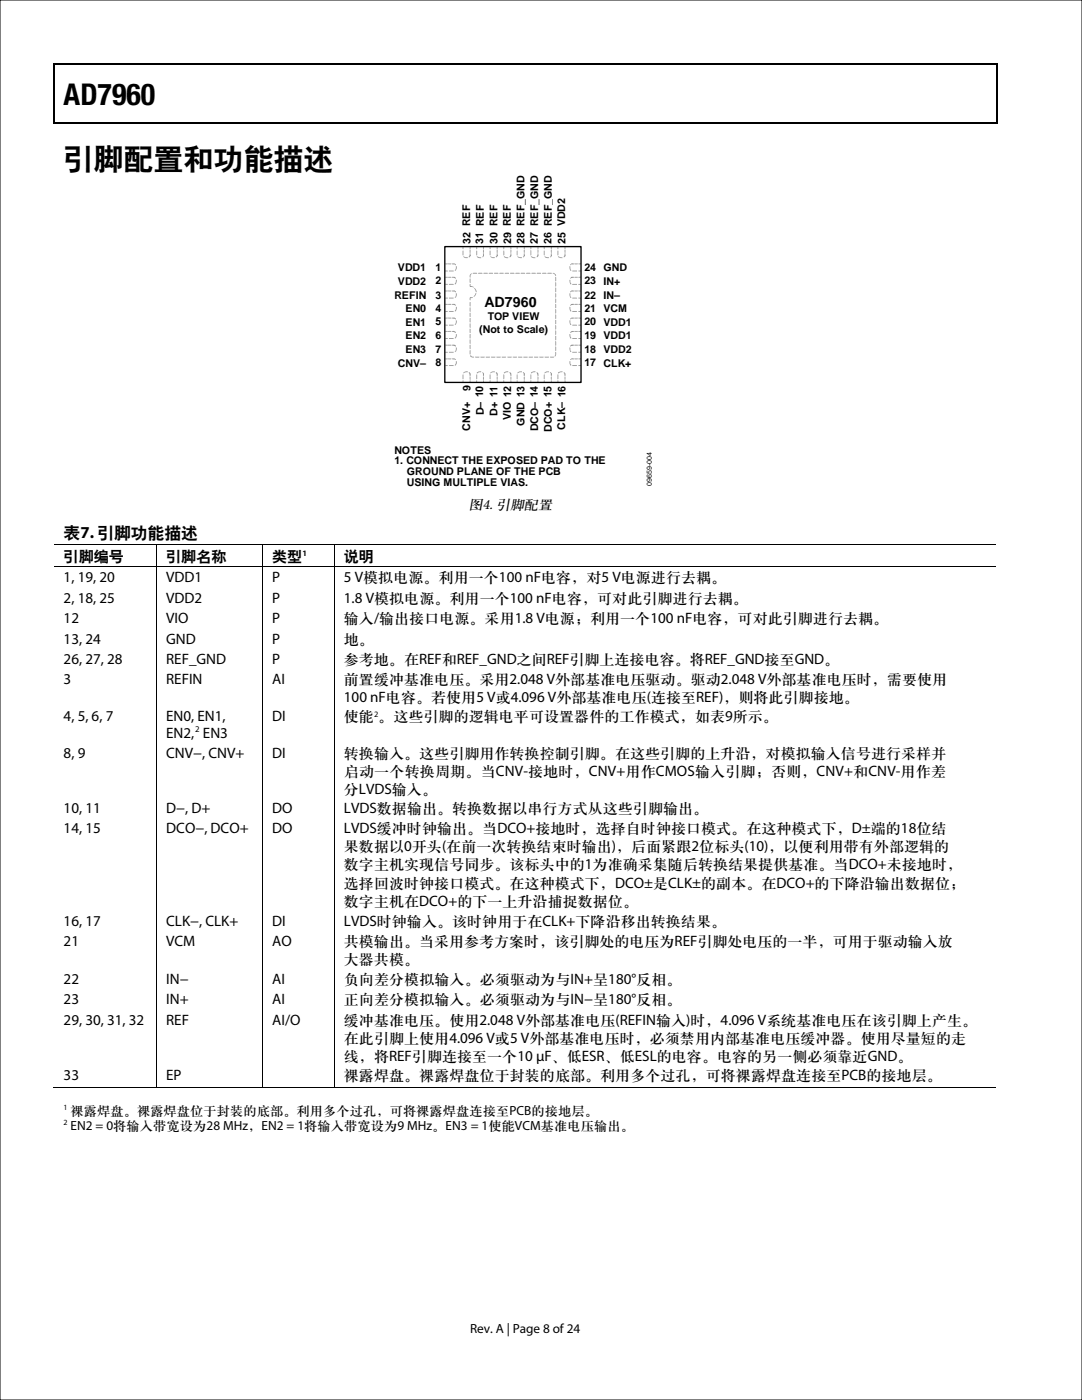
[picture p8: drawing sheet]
<svg xmlns="http://www.w3.org/2000/svg" width="216mm" height="279mm" viewBox="0 0 216 279" stroke-linecap="round" stroke-linejoin="round" font-family="sans-serif">
<g fill="#000">
<path d="M10.7 12.7h.2v1h-.2zM10.7 12.7h.2v.3h-.2zM133.5 12.7h.2v.3h-.2zM198.9 12.7h.2v1h-.2zM198.9 12.7h.2v.3h-.2zM10.7 24.4h.2v.3h-.2zM133.2 24.4h.3v.3h-.3zM198.9 24.4h.2v.3h-.2zM31.2 108.7h.2v.1h-.2zM31.2 113h.2v.2h-.2zM52.3 108.7h.2v.1h-.2zM52.3 113h.2v.2h-.2z"/>
<path d="M66.7 108.7h.1v.1h-.1zM66.7 113h.1v.2h-.1zM31.2 217h.2v.1h-.2zM52.3 217h.2v.1h-.2zM66.7 217h.1v.1h-.1z"/>
</g>
<path d="M10.8 13.7v10.7M10.9 12.8h122.6M133.7 12.8h65.2M199 13.7v10.7M10.9 24.5h188" fill="none" stroke="#000" stroke-width=".25"/>
<g fill="none" stroke="#000" stroke-width=".2">
<path d="M10.8 108.8h20.4M10.8 113.1h20.4M31.3 108.8v4.2M31.3 113.2v103.8M31.4 108.8h20.9M31.4 113.1h20.9M52.4 108.8v4.2M52.4 113.2v103.8M52.5 108.8h14.2M52.5 113.1h14.2M66.7 108.8v4.2M66.7 113.2v103.8"/>
<path d="M66.8 108.8h132M66.8 113.1h132M10.5 217h20.7M31.4 217h20.9M52.5 217h14.2M66.8 217h132"/>
</g>
<g fill="#989898">
<path d="M115.4 52.6l.5 .1-.4 .1z"/>
<path d="M114.7 52.6l.6 .1-.6 .1z"/>
<path d="M113.8 52.8l.4-.1-.1-.1 .5 .1-.4 .1 .1-.2-.5 .3z"/>
<path d="M115.4 54l.5 .1-.4 .1z"/>
<path d="M115.4 55.3h.5l-.4 .1z"/>
<path d="M114.7 55.2l.6 .1-.6 .1z"/>
<path d="M113.9 55.4l.3-.2-.1 .2 .1-.2 .4 .1h-.4l.1 .1-.5 .2z"/>
<path d="M115.4 56.7h.5l-.4 .1z"/>
<path d="M115.4 58l.5 .1-.4 .1z"/>
<path d="M114.7 58l.6 .1-.6 .1z"/>
<path d="M113.8 58.2l.4-.2-.1 .2v-.2l.5 .1-.4 .1 .1-.2-.5 .3z"/>
<path d="M115.4 59.4l.5 .1-.4 .1z"/>
<path d="M115.4 60.7h.5l-.4 .1z"/>
<path d="M114.7 60.6l.6 .1-.6 .1z"/>
<path d="M113.9 60.8l.3-.2-.1 .2 .1-.2 .4 .1h-.4l.1 .1-.5 .2z"/>
<path d="M115.4 62.1l.5 .1h-.4z"/>
<path d="M115.4 63.4l.5 .1-.4 .1z"/>
<path d="M114.7 63.4l.6 .1-.6 .1z"/>
<path d="M113.8 63.6l.4-.2-.1 .2v-.2l.5 .1-.4 .1 .1-.2-.5 .3z"/>
<path d="M115.4 64.8l.5 .1-.4 .1z"/>
<path d="M115.4 66.1h.5l-.4 .1z"/>
<path d="M114.7 66l.6 .1-.6 .1z"/>
<path d="M113.9 66.2h.3v-.2l.4 .1h-.4v.2l-.3 .1h-.2z"/>
<path d="M115.4 67.5l.5 .1h-.4z"/>
<path d="M115.4 68.8l.5 .1-.5 .1z"/>
<path d="M114.7 68.8l.6 .1-.6 .1z"/>
<path d="M113.8 69l.4-.2-.1 .2v-.2l.5 .1-.4 .1 .1-.2v.2l-.4 .1z"/>
<path d="M115.4 70.2l.5 .1-.4 .1z"/>
<path d="M115.4 71.6h.5l-.4 .1z"/>
<path d="M114.7 71.6h.6l-.6 .1z"/>
<path d="M113.7 71.8l.5-.2-.1-.1 .5 .1-.4 .1 .1-.2-.1 .2z"/>
<path d="M115.4 72.9l.5 .1h-.4z"/>
<path d="M88.9 52.6l.5 .1-.5 .1z"/>
<path d="M89.4 52.6l.7 .1-.6 .1z"/>
<path d="M90.2 52.6h.5l-.1 .1 .4 .1v.1l-.5-.1v-.2l.1 .2h-.3z"/>
<path d="M88.9 54l.5 .1-.5 .1z"/>
<path d="M88.9 55.3h.5l-.5 .1z"/>
<path d="M89.4 55.3h.7z"/>
<path d="M90.2 55.3l.4-.1v.2v-.2l.1 .1 .3 .3-.5-.2 .1-.1-.3 .1z"/>
<path d="M88.9 56.7h.5l-.5 .1z"/>
<path d="M88.9 58l.5 .1-.5 .1z"/>
<path d="M89.4 58l.7 .1-.6 .1z"/>
<path d="M90.2 58h.5l-.1 .2v-.2h.2l.2 .3-.5-.1v-.2l.1 .2h-.3z"/>
<path d="M88.9 59.4l.5 .1-.5 .1z"/>
<path d="M88.9 60.7h.5l-.5 .1z"/>
<path d="M89.4 60.7h.7z"/>
<path d="M90.2 60.7l.4-.1v.2v-.2l.1 .1 .3 .3-.5-.2 .1-.1-.3 .1z"/>
<path d="M88.9 62.1l.5 .1h-.5z"/>
<path d="M88.9 63.4l.5 .1-.5 .1z"/>
<path d="M89.4 63.4l.7 .1-.6 .1z"/>
<path d="M90.2 63.4h.4v.2v-.2h.2l.2 .3-.5-.1v-.2l.1 .2h-.4z"/>
<path d="M88.9 64.8l.5 .1-.5 .1z"/>
<path d="M88.9 66.1h.5l-.5 .1z"/>
<path d="M89.4 66.1h.7z"/>
<path d="M90.2 66.1l.4-.1v.2h.3l.1 .2-.5-.1 .1-.2-.3 .1z"/>
<path d="M88.9 67.5l.5 .1h-.5z"/>
<path d="M88.9 68.8l.5 .1-.5 .1z"/>
<path d="M89.4 68.8l.7 .1-.6 .1z"/>
<path d="M90.2 68.8h.4v.2v-.2h.2l.2 .3-.5-.1v-.2l.1 .2h-.4z"/>
<path d="M88.9 70.2l.5 .1-.5 .1z"/>
<path d="M88.9 71.6h.5l-.5 .1z"/>
<path d="M89.4 71.6h.7l-.6 .1z"/>
<path d="M90.2 71.6l.5-.1-.1 .1h.2l.2 .2-.5-.1v-.2l.1 .2h-.3z"/>
<path d="M88.9 72.9l.5 .1h-.5z"/>
<path d="M112.7 49.2l.1 .1-.1 .4z"/>
<path d="M112.7 49.8l.1 .1-.1 .6z"/>
<path d="M112.7 50.6h.1v.4l-.1 .1 .1-.1v.1l-.3 .2 .2-.4v.1z"/>
<path d="M111.3 49.2l.1 .1-.1 .4z"/>
<path d="M110 49.2h.1v.5h-.2z"/>
<path d="M110 49.8l.1 .1-.1 .6z"/>
<path d="M110 50.6h.1v.5h-.2l.1-.1v.2l-.3 .1 .2-.4h.2l-.2 .1z"/>
<path d="M108.5 49.2l.2 .1-.1 .4z"/>
<path d="M107.3 49.2l.1 .1-.1 .4z"/>
<path d="M107.3 49.8l.1 .1-.1 .6z"/>
<path d="M107.3 50.6h.1v.4l-.1 .1 .1-.1v.1l-.3 .2 .2-.4v.1z"/>
<path d="M105.9 49.2l.1 .1-.1 .4z"/>
<path d="M104.6 49.2h.1v.5h-.2z"/>
<path d="M104.6 49.8l.1 .1-.1 .6z"/>
<path d="M104.6 50.6h.1v.5h-.2l.1-.1v.2l-.3 .1 .2-.4h.2l-.2 .1z"/>
<path d="M103.1 49.2l.2 .1-.1 .4z"/>
<path d="M101.9 49.2l.1 .1-.1 .4z"/>
<path d="M101.9 49.8l.1 .1-.1 .6z"/>
<path d="M101.9 50.6h.1v.4l-.1 .1 .1-.1v.1l-.3 .2 .2-.4v.1z"/>
<path d="M100.5 49.2l.1 .1-.1 .4z"/>
<path d="M99.1 49.2h.2v.5h-.2z"/>
<path d="M99.1 49.8h.2v.6h-.2z"/>
<path d="M99.1 50.6h.2v.4l-.2 .1 .2-.1-.2 .3h-.2v-.1l.4-.3-.2 .1z"/>
<path d="M97.7 49.2l.2 .1-.1 .4z"/>
<path d="M96.4 49.2h.1v.5h-.1z"/>
<path d="M96.4 49.8l.1 .1v.6z"/>
<path d="M96.4 50.6h.1v.5v-.1v.2l-.2 .1 .1-.3 .1-.1-.1 .1z"/>
<path d="M95.1 49.2l.1 .1-.1 .4z"/>
<path d="M93.7 49.2h.2v.5h-.2z"/>
<path d="M93.7 49.8h.2v.6h-.2z"/>
<path d="M93.7 50.6h.2v.4l-.2 .1 .2-.1-.2 .3h-.2l.2-.4h.2l-.2 .1z"/>
<path d="M92.3 49.2l.2 .1-.1 .4z"/>
<path d="M112.7 75.9l.1 .1-.1 .4z"/>
<path d="M112.7 75.2l.1 .1-.1 .5z"/>
<path d="M112.5 74.3l.3 .2v.1h-.1h.1v.5l-.1-.1v-.4v.1z"/>
<path d="M111.3 75.9l.1 .1-.1 .4z"/>
<path d="M110 75.9v.5z"/>
<path d="M110 75.2l.1 .1-.1 .5z"/>
<path d="M109.7 74.3l.3 .2 .1 .1h-.2h.2v.5l-.2-.1v-.4l.2 .1h-.2z"/>
<path d="M108.6 75.9v.5z"/>
<path d="M107.3 75.9l.1 .1-.1 .4z"/>
<path d="M107.3 75.2l.1 .1-.1 .5z"/>
<path d="M107.1 74.3l.3 .2v.1h-.1h.1v.5l-.1-.1v-.4v.1z"/>
<path d="M105.9 75.9l.1 .1-.1 .4z"/>
<path d="M104.6 75.9v.5z"/>
<path d="M104.6 75.2l.1 .1-.1 .5z"/>
<path d="M104.3 74.3l.3 .2 .1 .1h-.2h.2v.5l-.2-.1v-.4l.2 .1h-.2z"/>
<path d="M103.2 75.9v.5z"/>
<path d="M101.9 75.9l.1 .1-.1 .4z"/>
<path d="M101.9 75.2l.1 .1-.1 .5z"/>
<path d="M101.7 74.3l.3 .2v.1h-.1h.1v.5l-.1-.1v-.4v.1z"/>
<path d="M100.5 75.9l.1 .1-.1 .4z"/>
<path d="M99.1 75.9h.2v.5h-.2z"/>
<path d="M99.1 75.2h.2v.6h-.2z"/>
<path d="M98.9 74.3l.3 .2 .1 .1h-.2h.2v.5h-.2v-.5l.2 .1h-.2z"/>
<path d="M97.8 75.9v.5z"/>
<path d="M96.5 75.9v.5z"/>
<path d="M96.4 75.2l.1 .1v.5z"/>
<path d="M96.3 74.3l.2 .2v.1v.5l-.1-.1v-.4l.1 .1h-.1z"/>
<path d="M95.1 75.9l.1 .1-.1 .4z"/>
<path d="M93.7 75.9h.2v.5h-.2z"/>
<path d="M93.7 75.2h.2v.6h-.2z"/>
<path d="M93.5 74.3l.3 .2 .1 .1h-.2h.2v.5h-.2v-.5l.2 .1h-.2z"/>
<path d="M92.4 75.9v.5z"/>
<path d="M114.2 54l.1 .2 .8-.1zM113.6 53.1l.1 .5 .2 .5 .1-.2-.2-.7z"/>
<path d="M114.3 56.7v.1h.8l-.1-.1zM113.6 55.8v.2a.59 .59 0 0 0 .4 .7l-.2-.8z"/>
<path d="M114.2 59.4l.1 .2 .8-.1zM113.6 58.5l.1 .5 .2 .5 .1-.2-.2-.7z"/>
<path d="M114.3 62.1v.1h.8l-.1-.1zM113.6 61.2l.1 .8 .1 .2h.2l-.2-.9z"/>
<path d="M114.2 64.8l.1 .2 .8-.1zM113.6 63.9l.1 .5 .2 .5 .1-.2-.2-.7z"/>
<path d="M114.3 67.5v.1h.8l-.1-.1zM113.6 66.7l.1 .7 .1 .2h.2l-.2-.9z"/>
<path d="M114.2 70.2l.1 .2 .8-.1zM113.6 69.3l.1 .6 .2 .4 .1-.2-.2-.7z"/>
<path d="M114.3 72.9v.1h.8l-.1-.1zM113.6 72.1l.1 .7 .1 .2h.2l-.2-.8z"/>
<path d="M89.6 54v.2l.9-.1zM91 53.1l-.2 .9a.53 .53 0 0 0 .2-.9z"/>
<path d="M89.6 56.7v.1h.9l-.1-.1zM90.9 55.9l-.1 .8 .3-.4v-.4z"/>
<path d="M89.6 59.4v.2l.9-.1zM91 58.5l-.2 .9a.53 .53 0 0 0 .2-.9z"/>
<path d="M89.6 62.1v.1h.9l-.1-.1zM90.9 61.3l-.1 .9 .3-.5v-.4z"/>
<path d="M89.6 64.8v.2l.9-.1zM91 63.9l-.2 .9a.53 .53 0 0 0 .2-.9z"/>
<path d="M89.6 67.5v.1h.9l-.1-.1zM90.9 66.7l-.1 .9 .3-.5v-.4z"/>
<path d="M89.6 70.2v.2l.9-.1zM91 69.3l-.2 .9a.53 .53 0 0 0 .2-.9z"/>
<path d="M89.6 72.9v.1h.9l-.1-.1zM90.9 72.1l-.1 .9a.47 .47 0 0 0 .4-.4 .47 .47 0 0 0-.3-.5z"/>
<path d="M111.3 50v1l.1-.9zM111.3 51.2l.5 .3h.4v-.1z"/>
<path d="M108.5 50l.1 1 .1-.9zM108.6 51.2l.4 .3h.5v-.1z"/>
<path d="M105.9 50v1l.1-1zM105.9 51.2l.5 .3h.4v-.1z"/>
<path d="M103.1 50l.1 1 .1-.9zM103.2 51.2l.4 .3h.5v-.1z"/>
<path d="M100.5 50v1l.1-.9zM100.5 51.2l.5 .3h.4v-.1z"/>
<path d="M97.7 50l.1 1 .1-.9zM97.8 51.2l.4 .3h.5v-.1z"/>
<path d="M95.1 50v1l.1-.9zM95.1 51.2l.4 .3h.5v-.1z"/>
<path d="M92.3 50l.1 1 .1-.9zM92.4 51.2l.4 .3h.5v-.1z"/>
<path d="M111.3 74.7v1l.1-.9zM111.3 74.4l.1 .1 .8-.3-.4-.1z"/>
<path d="M108.5 74.7l.1 1 .1-.9zM108.6 74.4l.1 .1 .4-.2h.5l-.1-.1-.5-.1z"/>
<path d="M105.9 74.7v1l.1-.9zM105.9 74.4l.1 .1 .8-.3-.4-.1z"/>
<path d="M103.1 74.7l.1 1 .1-.9zM103.2 74.4l.1 .1 .4-.2h.5l-.1-.1-.5-.1z"/>
<path d="M100.5 74.7v1l.1-.9zM100.5 74.4l.1 .1 .4-.2h.4v-.2h-.4z"/>
<path d="M97.7 74.7l.1 1 .1-.9zM97.8 74.4l.1 .1 .4-.2h.5l-.1-.1-.5-.1z"/>
<path d="M95.1 74.7v1l.1-.9zM95.1 74.4l.1 .1 .4-.2h.4v-.2h-.5z"/>
<path d="M92.3 74.7l.1 1 .1-.9zM92.4 74.4l.1 .1 .4-.2h.5l-.1-.1-.5-.1z"/>
</g>
<path d="M88.8 49.2h27.1v27.1h-27.1z" fill="none" stroke="#010101" stroke-width=".27"/>
<g fill="#989798">
<path d="M93.7 56.7h.2l-.1 .5 .4-.1 .1 .2h-.5z"/>
<path d="M93.7 59.4l.6-.1-.1 .2-.4-.1v.5z"/>
<path d="M93.8 60.3v.9l.1-.8zM93.8 61.4v.8l.1-.8zM93.8 62.4v.9l.1-.8zM93.8 63.5v.9l.1-.8zM93.8 64.6v.8l.1-.8zM93.8 65.6v.9l.1-.8zM93.8 66.7v.9l.1-.8zM93.8 67.7v.9l.1-.8zM93.7 68.9v.7l.2 .1v-.8zM93.7 69.9v.8h.2v-.8zM93.8 71a.43 .43 0 0 0 .3 .4 .43 .43 0 0 0 .5-.2zM94.8 71.2l.1 .2 .8-.1zM95.9 71.2v.2l.8-.1zM96.9 71.2l.1 .2 .8-.1zM98 71.2l.1 .2 .7-.1zM99.1 71.2v.2l.8-.1zM100.1 71.2l.1 .2 .8-.1zM101.2 71.2l.1 .2 .8-.1zM102.3 71.2l.1 .2 .8-.1zM103.4 71.2l.1 .2 .7-.1zM104.4 71.2l.1 .2 .8-.1zM105.5 71.2l.1 .2 .8-.1zM106.6 71.2v.2l.8-.1zM107.6 71.2l.1 .2 .8-.1zM108.7 71.2l.1 .2 .8-.1zM109.7 71.2l.1 .2h.6l.2-.2zM110.8 70.3l-.1 .8h.2l.1-.4v-.4zM110.8 69.2l.1 .8 .1-.8zM110.8 68.1l.1 .9 .1-.8zM110.8 67l.1 .9 .1-.8zM110.8 66l.1 .8 .1-.8zM110.8 64.9l.1 .9 .1-.8zM110.8 63.8l.1 .9 .1-.8zM110.8 62.8l.1 .9 .1-.8zM110.8 61.7l.1 .9 .1-.8zM110.8 60.7l.1 .8 .1-.8zM110.8 59.6l.1 .9 .1-.8zM110.8 58.5l.1 .9 .1-.8zM110.8 57.4l.1 .9 .1-.8zM110.8 56.3l.1 .9 .1-.8zM110.8 55.3l.1 .8 .1-.8zM110.4 54.4l-.1 .2 .6 .5a.59 .59 0 0 0-.5-.7zM109.3 54.4v.2h.8l-.1-.2zM108.1 54.5h.9zM107.2 54.4v.2h.8l-.1-.2zM106.1 54.4v.2h.8l-.1-.2zM105 54.5h.8zM103.9 54.5l.1 .1 .8-.1zM102.8 54.5l.1 .1 .8-.1zM101.8 54.5l.1 .1 .8-.1zM100.7 54.5l.1 .1 .8-.1zM99.7 54.5v.1l.8-.1zM98.6 54.5l.1 .1 .8-.1zM97.5 54.5l.1 .1 .8-.1zM96.5 54.5v.1l.8-.1zM95.4 54.5l.1 .1 .8-.1zM94.3 54.5l.1 .1 .8-.1zM93.8 54.7l-.1 .4 .1 .3 .4-.8zM93.8 55.6v.9l.1-.8z"/>
<path d="M94.4 57.2l-.1 .2h.2zM94.7 57.5l.3 .8v-.4zM94.9 58.5l-.4 .7 .4-.4 .1-.3z"/>
</g>
<path d="M0 0h215.9v279.4h-215.9z" fill="none" stroke="#000" stroke-width=".2"/>
<g font-size="6">
<text x="12.7" y="20.9">AD7960</text>
<text x="12.7" y="33.6">引脚配置和功能描述</text>
</g>
<text font-size="3.3" x="12.7" y="107.4">表7. 引脚功能描述</text>
<g font-size="3">
<text x="12.7" y="111.9">引脚编号</text>
<text x="33.2" y="111.9">引脚名称</text>
<text x="54.3" y="111.9">类型</text>
<text x="68.6" y="111.9">说明</text>
<text x="12.7" y="116.1">1, 19, 20</text>
<text x="33.2" y="116.1">VDD1</text>
<text x="54.3" y="116.1">P</text>
<text x="68.6" y="116.1">5 V模拟电源。利用一个100 nF电容，对5 V电源进行去耦。</text>
<text x="12.7" y="120.2">2, 18, 25</text>
<text x="12.7" y="124.3">12</text>
<text x="33.2" y="120.2">VDD2</text>
<text x="33.2" y="124.3">VIO</text>
<text x="54.3" y="120.2">P</text>
<text x="54.3" y="124.3">P</text>
<text x="68.6" y="120.2">1.8 V模拟电源。利用一个100 nF电容，可对此引脚进行去耦。</text>
<text x="68.6" y="124.3">输入/输出接口电源。采用1.8 V电源；利用一个100 nF电容，可对此引脚进行去耦。</text>
<text x="12.7" y="128.4">13, 24</text>
<text x="33.2" y="128.4">GND</text>
<text x="54.3" y="128.4">P</text>
<text x="68.6" y="128.4">地。</text>
<text x="12.7" y="132.5">26, 27, 28</text>
<text x="12.7" y="136.5">3</text>
<text x="33.2" y="132.5">REF_GND</text>
<text x="33.2" y="136.5">REFIN</text>
<text x="54.3" y="132.5">P</text>
<text x="54.3" y="136.5">AI</text>
<text x="68.6" y="132.5">参考地。在REF和REF_GND之间REF引脚上连接电容。将REF_GND接至GND。</text>
<text x="68.6" y="136.5">前置缓冲基准电压。采用2.048 V外部基准电压驱动。驱动2.048 V外部基准电压时，需要使用</text>
<text x="12.7" y="143.8">4, 5, 6, 7</text>
<text x="33.2" y="143.8">EN0, EN1,</text>
<text x="54.3" y="143.8">DI</text>
<text x="68.6" y="140.1">100 nF电容。若使用5 V或4.096 V外部基准电压(连接至REF)，则将此引脚接地。</text>
<text x="68.6" y="144">使能 。这些引脚的逻辑电平可设置器件的工作模式，如表9所示。</text>
<text x="33.2" y="147.2">EN2, EN3</text>
<text x="12.7" y="151.3">8, 9</text>
<text x="33.2" y="151.3">CNV−, CNV+</text>
<text x="54.3" y="151.3">DI</text>
<text x="68.6" y="151.3">转换输入。这些引脚用作转换控制引脚。在这些引脚的上升沿，对模拟输入信号进行采样并</text>
<text x="68.6" y="154.9">启动一个转换周期。当CNV-接地时，CNV+用作CMOS输入引脚；否则，CNV+和CNV-用作差</text>
<text x="68.6" y="158.5">分LVDS输入。</text>
<text x="12.7" y="162.2">10, 11</text>
<text x="12.7" y="166.3">14, 15</text>
<text x="33.2" y="162.2">D−, D+</text>
<text x="33.2" y="166.3">DCO−, DCO+</text>
<text x="54.3" y="166.3">DO</text>
<text x="54.3" y="162.2">DO</text>
<text x="68.6" y="166.3">LVDS缓冲时钟输出。当DCO+接地时，选择自时钟接口模式。在这种模式下，D±端的18位结</text>
<text x="68.6" y="162.2">LVDS数据输出。转换数据以串行方式从这些引脚输出。</text>
<text x="68.6" y="169.9">果数据以0开头(在前一次转换结束时输出)，后面紧跟2位标头(10)，以便利用带有外部逻辑的</text>
<text x="68.6" y="173.5">数字主机实现信号同步。该标头中的1为准确采集随后转换结果提供基准。当DCO+未接地时，</text>
<text x="68.6" y="177.1">选择回波时钟接口模式。在这种模式下，DCO±是CLK±的副本。在DCO+的下降沿输出数据位；</text>
<text x="12.7" y="184.7">16, 17</text>
<text x="33.2" y="184.7">CLK−, CLK+</text>
<text x="54.3" y="184.7">DI</text>
<text x="68.6" y="180.7">数字主机在DCO+的下一上升沿捕捉数据位。</text>
<text x="68.6" y="184.7">LVDS时钟输入。该时钟用于在CLK+下降沿移出转换结果。</text>
<text x="12.7" y="188.9">21</text>
<text x="33.2" y="188.9">VCM</text>
<text x="54.3" y="188.9">AO</text>
<text x="68.6" y="188.9">共模输出。当采用参考方案时，该引脚处的电压为REF引脚处电压的一半，可用于驱动输入放</text>
<text x="12.7" y="196.3">22</text>
<text x="33.2" y="196.3">IN−</text>
<text x="54.3" y="196.3">AI</text>
<text x="68.6" y="196.3">负向差分模拟输入。必须驱动为与IN+呈180°反相。</text>
<text x="68.6" y="192.5">大器共模。</text>
<text x="12.7" y="200.4">23</text>
<text x="33.2" y="200.4">IN+</text>
<text x="54.3" y="200.4">AI</text>
<text x="68.6" y="200.4">正向差分模拟输入。必须驱动为与IN−呈180°反相。</text>
<text x="12.7" y="204.5">29, 30, 31, 32</text>
<text x="33.2" y="204.5">REF</text>
<text x="54.3" y="204.5">AI/O</text>
<text x="68.6" y="204.5">缓冲基准电压。使用2.048 V外部基准电压(REFIN输入)时，4.096 V系统基准电压在该引脚上产生。</text>
<text x="68.6" y="208.1">在此引脚上使用4.096 V或5 V外部基准电压时，必须禁用内部基准电压缓冲器。使用尽量短的走</text>
<text x="12.7" y="215.6">33</text>
<text x="33.2" y="215.6">EP</text>
<text x="68.6" y="211.8">线，将REF引脚连接至一个10 μF、低ESR、低ESL的电容。电容的另一侧必须靠近GND。</text>
<text x="68.6" y="215.6">裸露焊盘。裸露焊盘位于封装的底部。利用多个过孔，可将裸露焊盘连接至PCB的接地层。</text>
</g>
<text font-size="2.9" x="93.5" y="101.6">图4. 引脚配置</text>
<text font-size="2.8" fill="#010101" x="96.6" y="61.3">AD7960</text>
<g font-size="2.6">
<text x="14.1" y="222.5">裸露焊盘。裸露焊盘位于封装的底部。利用多个过孔，可将裸露焊盘连接至PCB的接地层。</text>
<text x="14.1" y="225.5">EN2 = 0将输入带宽设为28 MHz，EN2 = 1将输入带宽设为9 MHz。EN3 = 1使能VCM基准电压输出。</text>
<text x="93.8" y="266">Rev. A | Page 8 of 24</text>
</g>
<g font-size="2.1" fill="#010101">
<text x="93.9" y="48.6" transform="rotate(-90 93.9 48.6)">32 REF</text>
<text x="96.4" y="48.6" transform="rotate(-90 96.4 48.6)">31 REF</text>
<text x="99.3" y="48.6" transform="rotate(-90 99.3 48.6)">30 REF</text>
<text x="102" y="48.6" transform="rotate(-90 102 48.6)">29 REF</text>
<text x="104.6" y="48.6" transform="rotate(-90 104.6 48.6)">28 REF_GND</text>
<text x="107.3" y="48.6" transform="rotate(-90 107.3 48.6)">27 REF_GND</text>
<text x="110.1" y="48.6" transform="rotate(-90 110.1 48.6)">26 REF_GND</text>
<text x="112.8" y="48.6" transform="rotate(-90 112.8 48.6)">25 VDD2</text>
<text x="78.7" y="59.6">REFIN</text>
<text x="79.4" y="54.2">VDD1</text>
<text x="79.4" y="56.9">VDD2</text>
<text x="86.9" y="54.2">1</text>
<text x="86.9" y="56.7">2</text>
<text x="86.9" y="59.6">3</text>
<text x="116.6" y="54.2">24 GND</text>
<text x="116.6" y="56.7">23 IN+</text>
<text x="116.6" y="59.6">22 IN–</text>
<text x="80.9" y="62.3">EN0</text>
<text x="80.9" y="65">EN1</text>
<text x="86.9" y="62.3">4</text>
<text x="86.9" y="64.9">5</text>
<text x="97.3" y="63.9">TOP VIEW</text>
<text x="116.6" y="62.3">21 VCM</text>
<text x="116.6" y="64.9">20 VDD1</text>
<text x="80.9" y="67.7">EN2</text>
<text x="80.9" y="70.4">EN3</text>
<text x="86.9" y="67.6">6</text>
<text x="86.9" y="70.4">7</text>
<text x="95.6" y="66.4">(Not to Scale)</text>
<text x="116.6" y="67.6">19 VDD1</text>
<text x="116.6" y="70.4">18 VDD2</text>
<text x="79.4" y="73.2">CNV–</text>
<text x="86.9" y="73.1">8</text>
<text x="116.6" y="73.1">17 CLK+</text>
<text x="93.9" y="78.1" transform="rotate(-90 93.9 78.1)">9</text>
<text x="96.5" y="82.9" transform="rotate(-90 96.5 82.9)">D– 10</text>
<text x="99.2" y="83" transform="rotate(-90 99.2 83)">D+ 11</text>
<text x="102" y="83.9" transform="rotate(-90 102 83.9)">VIO 12</text>
<text x="93.8" y="85.9" transform="rotate(-90 93.8 85.9)">CNV+</text>
<text x="104.7" y="84.9" transform="rotate(-90 104.7 84.9)">GND 13</text>
<text x="107.4" y="86.1" transform="rotate(-90 107.4 86.1)">DCO– 14</text>
<text x="110.1" y="86.2" transform="rotate(-90 110.1 86.2)">DCO+ 15</text>
<text x="112.8" y="85.8" transform="rotate(-90 112.8 85.8)">CLK– 16</text>
</g>
<g font-size="2.1">
<text x="78.7" y="90.6">NOTES</text>
<text x="78.7" y="92.7">1. CONNECT THE EXPOSED PAD TO THE</text>
<text x="81.2" y="94.8">GROUND PLANE OF THE PCB</text>
<text x="81.2" y="96.9">USING MULTIPLE VIAS.</text>
</g>
<text font-size="1.8" x="38.9" y="146.2">2</text>
<g font-size="1.7">
<text x="60.3" y="110.9">1</text>
<text x="74.6" y="143">2</text>
</g>
<g font-size="1.6">
<text x="12.7" y="221.6">1</text>
<text x="12.7" y="224.6">2</text>
</g>
<text font-size="1.4" x="130" y="97" transform="rotate(-90 130 97)">09659-004</text>
</svg>
